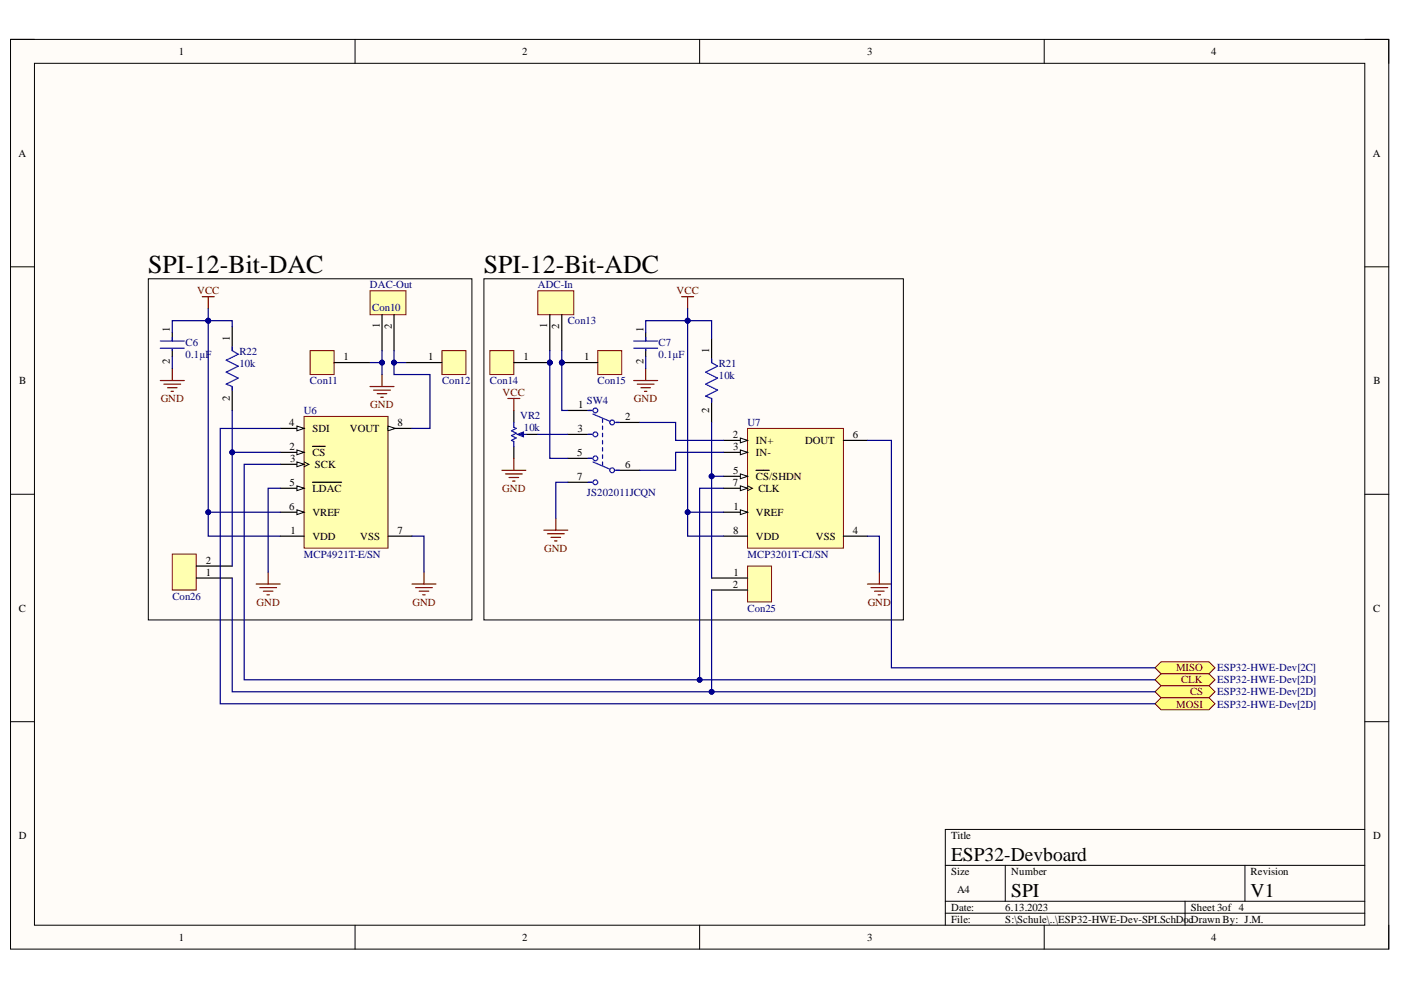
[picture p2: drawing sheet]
<svg xmlns="http://www.w3.org/2000/svg" width="297mm" height="210mm" viewBox="0 0 297 210" stroke-linecap="round" stroke-linejoin="round" font-family="sans-serif">
<path d="M2.2 8.4h292.2v192.8h-292.2z" fill-rule="evenodd" fill="#fffcf8"/>
<path d="M2.2 8.4h292.2v192.8h-292.2z" fill="none" stroke="#000" stroke-width=".21"/>
<path d="M7.3 13.4h282.1v182.8h-282.1z" fill-rule="evenodd" fill="#fffcf8"/>
<g fill="none" stroke="#000" stroke-width=".21">
<path d="M2.2 8.3h5.1M7.3 13.4h282.1v182.8h-282.1zM75.3 8.3v5.1M148.3 8.3v5.1M221.4 8.4v5M289.4 8.4h5v5M2.2 56.6h5.1M289.4 56.6h5M2.2 104.8h5.1M289.4 104.8h5M2.2 153h5.1M289.4 153h5"/>
<path d="M289.4 175.9h-89v20.3M75.3 196.2v5M148.3 196.2v5M200.4 183.5h89M200.4 191.1h89M200.4 193.6h89M213.1 183.5v7.6M221.4 196.2v5M251.2 191.1v5.1M264 183.5v7.6M294.4 196.2v5"/>
</g>
<path d="M64.5 88.3h17.8v27.9h-17.8z" fill-rule="evenodd" fill="#ffffb0"/>
<path d="M64.5 88.3h17.8v27.9h-17.8z" fill="none" stroke="#800000" stroke-width=".21"/>
<path d="M59.4 90.8h5.1" fill="none" stroke="#000" stroke-width=".25"/>
<path d="M63 90.3l1.5 .5-1.5 .5z" fill="#f8fcff"/>
<path d="M63 90.3l1.5 .5-1.5 .5z" fill="none" stroke="#000" stroke-width=".21"/>
<path d="M59.4 95.9h5.1M82.3 113.7h5.1" fill="none" stroke="#000" stroke-width=".25"/>
<path d="M63 95.4l1.5 .5-1.5 .5z" fill="#f8fcff"/>
<path d="M63 95.4l1.5 .5-1.5 .5z" fill="none" stroke="#000" stroke-width=".21"/>
<path d="M59.4 98.4h5.1M66.3 94.6h2.6" fill="none" stroke="#000" stroke-width=".25"/>
<path d="M63 97.9l1.5 .5-1.5 .6z" fill="#f8fcff"/>
<path d="M63 97.9l1.5 .5-1.5 .6zM64.5 97.9l1 .5-1 .6" fill="none" stroke="#000" stroke-width=".21"/>
<path d="M82.3 90.8h5.1M59.4 113.7h5.1" fill="none" stroke="#000" stroke-width=".25"/>
<path d="M82.3 90.3l1.5 .5-1.5 .5z" fill="#f8fcff"/>
<path d="M82.3 90.3l1.5 .5-1.5 .5z" fill="none" stroke="#000" stroke-width=".21"/>
<path d="M59.4 103.5h5.1" fill="none" stroke="#000" stroke-width=".25"/>
<path d="M63 103l1.5 .5-1.5 .5z" fill="#f8fcff"/>
<path d="M63 103l1.5 .5-1.5 .5z" fill="none" stroke="#000" stroke-width=".21"/>
<path d="M59.4 108.6h5.1M66.3 102.3h6.1" fill="none" stroke="#000" stroke-width=".25"/>
<path d="M63 108.1l1.5 .5-1.5 .5z" fill="#f8fcff"/>
<path d="M63 108.1l1.5 .5-1.5 .5z" fill="none" stroke="#000" stroke-width=".21"/>
<g fill="none" stroke="#800000" stroke-width=".25">
<path d="M36.5 78.1v2.6M42.9 62.9h2.5M44.2 62.9v2.6M34 80.7h5.1M34.7 81.4h3.6M35.5 82.2h2M36.3 83h.5M54.3 123.8h5.1M55.1 124.6h3.5M55.8 125.4h2.1M56.6 126.1h.5M56.9 121.3v2.5"/>
<path d="M87.4 123.8h5M88.1 124.6h3.6M88.9 125.4h2M89.6 126.1h.5M89.9 121.3v2.5"/>
</g>
<path d="M36.5 70.5v1.8M36.5 74.1v1.5" fill="none" stroke="#000" stroke-width=".25"/>
<path d="M34 72.3h5.1M34 73.8h5.1M36.5 71.5v.8M36.5 74.1v.2" fill="none" stroke="#00f" stroke-width=".25"/>
<path d="M158.5 90.8h20.3v25.4h-20.3z" fill-rule="evenodd" fill="#ffffb0"/>
<path d="M158.5 90.8h20.3v25.4h-20.3z" fill="none" stroke="#800000" stroke-width=".21"/>
<path d="M153.4 108.6h5.1" fill="none" stroke="#000" stroke-width=".25"/>
<path d="M157 108.1l1.5 .5-1.5 .5z" fill="#f8fcff"/>
<path d="M157 108.1l1.5 .5-1.5 .5z" fill="none" stroke="#000" stroke-width=".21"/>
<path d="M153.4 93.4h5.1" fill="none" stroke="#000" stroke-width=".25"/>
<path d="M157 92.9l1.5 .5-1.5 .5z" fill="#f8fcff"/>
<path d="M157 92.9l1.5 .5-1.5 .5z" fill="none" stroke="#000" stroke-width=".21"/>
<path d="M153.4 95.9h5.1" fill="none" stroke="#000" stroke-width=".25"/>
<path d="M157 95.4l1.5 .5-1.5 .5z" fill="#f8fcff"/>
<path d="M157 95.4l1.5 .5-1.5 .5z" fill="none" stroke="#000" stroke-width=".21"/>
<path d="M153.4 101h5.1M178.8 113.7h5.1" fill="none" stroke="#000" stroke-width=".25"/>
<path d="M157 100.5l1.5 .5-1.5 .5z" fill="#f8fcff"/>
<path d="M157 100.5l1.5 .5-1.5 .5z" fill="none" stroke="#000" stroke-width=".21"/>
<path d="M160.3 99.7h2.8M178.8 93.4h5.1M153.4 103.5h5.1" fill="none" stroke="#000" stroke-width=".25"/>
<path d="M157 103l1.5 .5-1.5 .5z" fill="#f8fcff"/>
<path d="M157 103l1.5 .5-1.5 .5zM158.5 103l1 .5-1 .5" fill="none" stroke="#000" stroke-width=".21"/>
<path d="M136.9 70.5v1.8M136.9 74.1v1.5M108.9 94.6v2.6M111.5 92.1h2.5M153.4 113.7h5.1" fill="none" stroke="#000" stroke-width=".25"/>
<path d="M136.9 78.1v2.6M144.5 62.9h2.6M145.8 62.9v2.6M134.4 80.7h5M135.1 81.4h3.6M135.9 82.2h2M136.6 83h.6M183.9 123.8h5.1M184.7 124.6h3.5M185.4 125.4h2.1M186.2 126.1h.5M186.4 121.3v2.5" fill="none" stroke="#800000" stroke-width=".25"/>
<path d="M134.4 72.3h5M134.4 73.8h5M136.9 71.5v.8M136.9 74.1v.2M110.2 92.1h1.3" fill="none" stroke="#00f" stroke-width=".25"/>
<path d="M109.7 92.1l1.3-.5v1z" fill="#00f"/>
<path d="M108.9 89.6v1l.6 .2-1.1 .5 1.1 .5-1.1 .6 1.1 .5-1.1 .5 .5 .2v1M109.7 92.1l1.3-.5v1z" fill="none" stroke="#00f" stroke-width=".25"/>
<path d="M108.9 87v2.6" fill="none" stroke="#000" stroke-width=".25"/>
<path d="M106.4 99.7h5.1M107.7 84.5h2.5M108.9 84.5v2.5M108.9 97.2v2.5M107.2 100.5h3.5M107.9 101.2h2.1M108.7 102h.5M115.3 112.4h5.1M116.1 113.2h3.5M116.8 113.9h2.1M117.6 114.7h.5M117.8 109.9v2.5" fill="none" stroke="#800000" stroke-width=".25"/>
<path d="M31.4 59.1h68.7v72.3h-68.7zM102.6 59.1h88.9v72.3h-88.9z" fill="none" stroke="#000" stroke-width=".21"/>
<path d="M244.9 141.6l1.3-1.3h10.1l1.3 1.3-1.3 1.3h-10.1z" fill-rule="evenodd" fill="#ffff80"/>
<path d="M244.9 141.6l1.3-1.3h10.1l1.3 1.3-1.3 1.3h-10.1z" fill="none" stroke="#800000" stroke-width=".21"/>
<path d="M244.9 144.1l1.3-1.2h10.1l1.3 1.2-1.3 1.3h-10.1z" fill-rule="evenodd" fill="#ffff80"/>
<path d="M244.9 144.1l1.3-1.2h10.1l1.3 1.2-1.3 1.3h-10.1z" fill="none" stroke="#800000" stroke-width=".21"/>
<path d="M244.9 146.7l1.3-1.3h10.1l1.3 1.3-1.3 1.2h-10.1z" fill-rule="evenodd" fill="#ffff80"/>
<path d="M244.9 146.7l1.3-1.3h10.1l1.3 1.3-1.3 1.2h-10.1z" fill="none" stroke="#800000" stroke-width=".21"/>
<path d="M246.2 147.9h10.1l1.3 1.3-1.3 1.3h-10.1l-1.3-1.3z" fill-rule="evenodd" fill="#ffff80"/>
<path d="M246.2 147.9h10.1l1.3 1.3-1.3 1.3h-10.1l-1.3-1.3z" fill="none" stroke="#800000" stroke-width=".21"/>
<path d="M78.5 61.6h7.6v5.1h-7.6z" fill-rule="evenodd" fill="#ffffb0"/>
<path d="M78.5 61.6h7.6v5.1h-7.6z" fill="none" stroke="#800000" stroke-width=".21"/>
<path d="M81 66.7v7.6M83.5 66.7v7.6" fill="none" stroke="#000" stroke-width=".25"/>
<path d="M93.7 74.3h5.1v5.1h-5.1z" fill-rule="evenodd" fill="#ffffb0"/>
<path d="M93.7 74.3h5.1v5.1h-5.1z" fill="none" stroke="#800000" stroke-width=".21"/>
<path d="M86.1 76.9h7.6" fill="none" stroke="#000" stroke-width=".25"/>
<path d="M65.8 74.3h5v5.1h-5z" fill-rule="evenodd" fill="#ffffb0"/>
<path d="M65.8 74.3h5v5.1h-5z" fill="none" stroke="#800000" stroke-width=".21"/>
<path d="M70.8 76.9h7.7M120.4 87h5.1M120.4 92.1h5.1M120.4 97.2h5.1M130.5 89.6h5.1M130.5 99.7h5.1M120.4 102.3h5.1" fill="none" stroke="#000" stroke-width=".25"/>
<path d="M81 79.4v2.6M78.5 82h5M79.2 82.7h3.6M80 83.5h2M80.7 84.2h.6" fill="none" stroke="#800000" stroke-width=".25"/>
<g fill="none" stroke="#00f" stroke-width=".25">
<path d="M124.7 87h.8M124.7 92.1h.8M124.7 97.2h.8M125.7 87.8l3.6 1.5M125.7 97.9l3.6 1.6M127.7 88.8v.8M127.7 90.3v.8M127.7 91.8v.8M127.7 93.4v.7M127.7 94.9v.8M127.7 96.4v.8M127.7 97.9v.8"/>
<path d="M130.5 89.6h.8M130.5 99.7h.8M124.7 102.3h.8"/>
<circle cx="126.2" cy="92.1" r=".51"/>
<circle cx="126.2" cy="97.2" r=".51"/>
<circle cx="126.2" cy="87" r=".51"/>
<circle cx="129.8" cy="99.7" r=".51"/>
<circle cx="129.8" cy="89.6" r=".51"/>
<circle cx="126.2" cy="102.3" r=".51"/>
</g>
<path d="M114 61.6h7.7v5.1h-7.7z" fill-rule="evenodd" fill="#ffffb0"/>
<path d="M114 61.6h7.7v5.1h-7.7z" fill="none" stroke="#800000" stroke-width=".21"/>
<path d="M116.6 66.7v7.6M119.1 66.7v7.6" fill="none" stroke="#000" stroke-width=".25"/>
<circle cx="119.1" cy="76.9" r=".51" fill="#000080"/>
<circle cx="119.1" cy="76.9" r=".51" fill="none" stroke="#000080" stroke-width=".21"/>
<path d="M126.7 74.3h5.1v5.1h-5.1z" fill-rule="evenodd" fill="#ffffb0"/>
<path d="M126.7 74.3h5.1v5.1h-5.1z" fill="none" stroke="#800000" stroke-width=".21"/>
<path d="M119.1 76.9h7.6" fill="none" stroke="#000" stroke-width=".25"/>
<circle cx="119.1" cy="76.9" r=".51" fill="#000080"/>
<circle cx="119.1" cy="76.9" r=".51" fill="none" stroke="#000080" stroke-width=".21"/>
<circle cx="116.6" cy="76.9" r=".51" fill="#000080"/>
<circle cx="116.6" cy="76.9" r=".51" fill="none" stroke="#000080" stroke-width=".21"/>
<path d="M103.9 74.3h5v5.1h-5z" fill-rule="evenodd" fill="#ffffb0"/>
<path d="M103.9 74.3h5v5.1h-5z" fill="none" stroke="#800000" stroke-width=".21"/>
<path d="M108.9 76.9h7.7" fill="none" stroke="#000" stroke-width=".25"/>
<circle cx="116.6" cy="76.9" r=".51" fill="#000080"/>
<circle cx="116.6" cy="76.9" r=".51" fill="none" stroke="#000080" stroke-width=".21"/>
<path d="M150.9 71.8v5.1M150.9 84.5v5.1" fill="none" stroke="#000" stroke-width=".25"/>
<path d="M150.9 76.1v.8l1.2 .7-2.5 1.3 2.5 1.3-2.5 1.2 2.5 1.3-2.5 1.3 1.3 .5v.7" fill="none" stroke="#00f" stroke-width=".25"/>
<path d="M158.5 120h5.1v7.6h-5.1z" fill-rule="evenodd" fill="#ffffb0"/>
<path d="M158.5 120h5.1v7.6h-5.1z" fill="none" stroke="#800000" stroke-width=".21"/>
<path d="M49.2 69.3v5M49.2 82v5M150.9 122.6h7.6M150.9 125.1h7.6" fill="none" stroke="#000" stroke-width=".25"/>
<path d="M49.2 73.6v.7l1.3 .8-2.5 1.3 2.5 1.2-2.5 1.3 2.5 1.3-2.5 1.2 1.2 .6v.7" fill="none" stroke="#00f" stroke-width=".25"/>
<path d="M36.5 117.5h5.1v7.6h-5.1z" fill-rule="evenodd" fill="#ffffb0"/>
<path d="M36.5 117.5h5.1v7.6h-5.1z" fill="none" stroke="#800000" stroke-width=".21"/>
<path d="M41.6 122.6h7.6M41.6 120h7.6" fill="none" stroke="#000" stroke-width=".25"/>
<path d="M44.2 108.6h15.2" fill="none" stroke="#000080" stroke-width=".25"/>
<circle cx="44.2" cy="108.6" r=".51" fill="#000080"/>
<circle cx="44.2" cy="108.6" r=".51" fill="none" stroke="#000080" stroke-width=".21"/>
<path d="M36.5 75.6v2.5M44.2 68h-7.7v2.5M59.4 103.5h-2.5v17.8M87.4 113.7h2.5v7.6" fill="none" stroke="#000080" stroke-width=".25"/>
<circle cx="44.2" cy="68" r=".51" fill="#000080"/>
<circle cx="44.2" cy="68" r=".51" fill="none" stroke="#000080" stroke-width=".21"/>
<path d="M44.2 65.5v48.2h15.2" fill="none" stroke="#000080" stroke-width=".25"/>
<circle cx="44.2" cy="108.6" r=".51" fill="#000080"/>
<circle cx="44.2" cy="108.6" r=".51" fill="none" stroke="#000080" stroke-width=".21"/>
<circle cx="44.2" cy="68" r=".51" fill="#000080"/>
<circle cx="44.2" cy="68" r=".51" fill="none" stroke="#000080" stroke-width=".21"/>
<path d="M136.9 75.6v2.5M145.8 108.6h7.6M183.9 113.7h2.5v7.6" fill="none" stroke="#000080" stroke-width=".25"/>
<circle cx="145.8" cy="108.6" r=".51" fill="#000080"/>
<circle cx="145.8" cy="108.6" r=".51" fill="none" stroke="#000080" stroke-width=".21"/>
<path d="M59.4 98.4h-7.6v45.7h96.5v-40.6h5.1" fill="none" stroke="#000080" stroke-width=".25"/>
<circle cx="148.3" cy="144.1" r=".51" fill="#000080"/>
<circle cx="148.3" cy="144.1" r=".51" fill="none" stroke="#000080" stroke-width=".21"/>
<path d="M183.9 93.4h5.1v48.2h55.9M148.3 144.1h96.6" fill="none" stroke="#000080" stroke-width=".25"/>
<circle cx="148.3" cy="144.1" r=".51" fill="#000080"/>
<circle cx="148.3" cy="144.1" r=".51" fill="none" stroke="#000080" stroke-width=".21"/>
<path d="M78.5 76.9h2.5v2.5M59.4 90.8h-12.7v58.4h198.2" fill="none" stroke="#000080" stroke-width=".25"/>
<circle cx="81" cy="76.9" r=".51" fill="#000080"/>
<circle cx="81" cy="76.9" r=".51" fill="none" stroke="#000080" stroke-width=".21"/>
<path d="M81 74.3v2.6" fill="none" stroke="#000080" stroke-width=".25"/>
<circle cx="81" cy="76.9" r=".51" fill="#000080"/>
<circle cx="81" cy="76.9" r=".51" fill="none" stroke="#000080" stroke-width=".21"/>
<path d="M83.5 74.3v2.6h2.6" fill="none" stroke="#000080" stroke-width=".25"/>
<circle cx="83.5" cy="76.9" r=".51" fill="#000080"/>
<circle cx="83.5" cy="76.9" r=".51" fill="none" stroke="#000080" stroke-width=".21"/>
<path d="M83.5 76.9v2.5h7.7v11.4h-3.8" fill="none" stroke="#000080" stroke-width=".25"/>
<circle cx="83.5" cy="76.9" r=".51" fill="#000080"/>
<circle cx="83.5" cy="76.9" r=".51" fill="none" stroke="#000080" stroke-width=".21"/>
<path d="M119.1 74.3v12.7h1.3M114 92.1h6.4M135.6 89.6h7.6v3.8h10.2M153.4 95.9h-10.2v3.8h-7.6M120.4 102.3h-2.6v7.6" fill="none" stroke="#000080" stroke-width=".25"/>
<circle cx="119.1" cy="76.9" r=".51" fill="#000080"/>
<circle cx="119.1" cy="76.9" r=".51" fill="none" stroke="#000080" stroke-width=".21"/>
<path d="M116.6 74.3v22.9h3.8" fill="none" stroke="#000080" stroke-width=".25"/>
<circle cx="116.6" cy="76.9" r=".51" fill="#000080"/>
<circle cx="116.6" cy="76.9" r=".51" fill="none" stroke="#000080" stroke-width=".21"/>
<path d="M145.8 65.5v2.5" fill="none" stroke="#000080" stroke-width=".25"/>
<circle cx="145.8" cy="68" r=".51" fill="#000080"/>
<circle cx="145.8" cy="68" r=".51" fill="none" stroke="#000080" stroke-width=".21"/>
<path d="M145.8 68h5.1v3.8" fill="none" stroke="#000080" stroke-width=".25"/>
<circle cx="145.8" cy="68" r=".51" fill="#000080"/>
<circle cx="145.8" cy="68" r=".51" fill="none" stroke="#000080" stroke-width=".21"/>
<path d="M150.9 125.1v21.6" fill="none" stroke="#000080" stroke-width=".25"/>
<circle cx="150.9" cy="146.7" r=".51" fill="#000080"/>
<circle cx="150.9" cy="146.7" r=".51" fill="none" stroke="#000080" stroke-width=".21"/>
<path d="M150.9 89.6v33" fill="none" stroke="#000080" stroke-width=".25"/>
<circle cx="150.9" cy="101" r=".51" fill="#000080"/>
<circle cx="150.9" cy="101" r=".51" fill="none" stroke="#000080" stroke-width=".21"/>
<path d="M150.9 101h2.5" fill="none" stroke="#000080" stroke-width=".25"/>
<circle cx="150.9" cy="101" r=".51" fill="#000080"/>
<circle cx="150.9" cy="101" r=".51" fill="none" stroke="#000080" stroke-width=".21"/>
<path d="M44.2 68h5v1.3" fill="none" stroke="#000080" stroke-width=".25"/>
<circle cx="44.2" cy="68" r=".51" fill="#000080"/>
<circle cx="44.2" cy="68" r=".51" fill="none" stroke="#000080" stroke-width=".21"/>
<path d="M49.2 87v8.9h10.2" fill="none" stroke="#000080" stroke-width=".25"/>
<circle cx="49.2" cy="95.9" r=".51" fill="#000080"/>
<circle cx="49.2" cy="95.9" r=".51" fill="none" stroke="#000080" stroke-width=".21"/>
<path d="M49.2 95.9v24.1" fill="none" stroke="#000080" stroke-width=".25"/>
<circle cx="49.2" cy="95.9" r=".51" fill="#000080"/>
<circle cx="49.2" cy="95.9" r=".51" fill="none" stroke="#000080" stroke-width=".21"/>
<path d="M136.9 70.5v-2.5h8.9v45.7h7.6" fill="none" stroke="#000080" stroke-width=".25"/>
<circle cx="145.8" cy="108.6" r=".51" fill="#000080"/>
<circle cx="145.8" cy="108.6" r=".51" fill="none" stroke="#000080" stroke-width=".21"/>
<circle cx="145.8" cy="68" r=".51" fill="#000080"/>
<circle cx="145.8" cy="68" r=".51" fill="none" stroke="#000080" stroke-width=".21"/>
<path d="M49.2 122.6v24.1h195.7" fill="none" stroke="#000080" stroke-width=".25"/>
<circle cx="150.9" cy="146.7" r=".51" fill="#000080"/>
<circle cx="150.9" cy="146.7" r=".51" fill="none" stroke="#000080" stroke-width=".21"/>
<g font-size="5.5">
<text x="31.4" y="58">SPI-12-Bit-DAC</text>
<text x="102.6" y="58">SPI-12-Bit-ADC</text>
</g>
<g font-size="4.1">
<text x="201.6" y="182.6">ESP32-Devboard</text>
<text x="214.4" y="190.3">SPI</text>
<text x="265.2" y="190.3">V1</text>
</g>
<g font-size="2.3">
<text x="37.9" y="11.7">1</text>
<text x="110.7" y="11.7">2</text>
<text x="183.9" y="11.7">3</text>
<text x="256.8" y="11.7">4</text>
<text x="3.9" y="33.3">A</text>
<text x="291" y="33.3">A</text>
<text x="36" y="70.3" transform="rotate(-90 36 70.3)">1</text>
<text x="80.5" y="69.6" transform="rotate(-90 80.5 69.6)">1</text>
<text x="83.1" y="69.8" transform="rotate(-90 83.1 69.8)">2</text>
<text x="116" y="69.6" transform="rotate(-90 116 69.6)">1</text>
<text x="118.6" y="69.8" transform="rotate(-90 118.6 69.8)">2</text>
<text x="136.4" y="70.3" transform="rotate(-90 136.4 70.3)">1</text>
<text x="36" y="77.1" transform="rotate(-90 36 77.1)">2</text>
<text x="48.7" y="72.3" transform="rotate(-90 48.7 72.3)">1</text>
<text x="72.8" y="76.4">1</text>
<text x="90.8" y="76.4">1</text>
<text x="111" y="76.4">1</text>
<text x="123.8" y="76.4">1</text>
<text x="136.4" y="77.1" transform="rotate(-90 136.4 77.1)">2</text>
<text x="150.4" y="74.9" transform="rotate(-90 150.4 74.9)">1</text>
<text x="4.1" y="81.4">B</text>
<text x="291.2" y="81.4">B</text>
<text x="48.7" y="85" transform="rotate(-90 48.7 85)">2</text>
<text x="122.6" y="86.5">1</text>
<text x="132.5" y="89.1">2</text>
<text x="150.4" y="87.6" transform="rotate(-90 150.4 87.6)">2</text>
<text x="61.3" y="90.4">4</text>
<text x="61.4" y="95.5">2</text>
<text x="66.2" y="91.7">SDI</text>
<text x="74.2" y="91.7">VOUT</text>
<text x="84.2" y="90.4">8</text>
<text x="122.5" y="91.7">3</text>
<text x="155.4" y="92.9">2</text>
<text x="155.5" y="95.5">3</text>
<text x="160.3" y="94.2">IN+</text>
<text x="170.7" y="94.2">DOUT</text>
<text x="180.8" y="92.9">6</text>
<text x="61.5" y="98">3</text>
<text x="66.2" y="96.7">CS</text>
<text x="66.7" y="99.3">SCK</text>
<text x="122.4" y="96.7">5</text>
<text x="122.4" y="101.8">7</text>
<text x="132.5" y="99.3">6</text>
<text x="155.5" y="100.5">5</text>
<text x="160.3" y="96.7">IN-</text>
<text x="160.3" y="101.8">CS/SHDN</text>
<text x="61.4" y="103.1">5</text>
<text x="66.2" y="104.3">LDAC</text>
<text x="155.4" y="103.1">7</text>
<text x="160.8" y="104.3">CLK</text>
<text x="61.3" y="108.1">6</text>
<text x="61.6" y="113.2">1</text>
<text x="66.2" y="109.4">VREF</text>
<text x="84.2" y="113.2">7</text>
<text x="155.5" y="113.2">8</text>
<text x="155.5" y="108.1">1</text>
<text x="160.3" y="109.4">VREF</text>
<text x="180.8" y="113.2">4</text>
<text x="43.6" y="119.5">2</text>
<text x="66.2" y="114.5">VDD</text>
<text x="76.4" y="114.5">VSS</text>
<text x="160.3" y="114.5">VDD</text>
<text x="173" y="114.5">VSS</text>
<text x="43.6" y="122.1">1</text>
<text x="155.4" y="124.6">2</text>
<text x="155.5" y="122.1">1</text>
<text x="4" y="129.7">C</text>
<text x="291.1" y="129.7">C</text>
<text x="4" y="177.9">D</text>
<text x="201.6" y="177.9">Title</text>
<text x="291.1" y="177.9">D</text>
<text x="201.6" y="185.5">Size</text>
<text x="214.4" y="185.5">Number</text>
<text x="265.2" y="185.5">Revision</text>
<text x="202.9" y="189.3">A4</text>
<text x="201.6" y="193.1">Date:</text>
<text x="201.6" y="195.7">File:</text>
<text x="213.1" y="193.1">6.13.2023</text>
<text x="213.1" y="195.7">S:\Schule\..\ESP32-HWE-Dev-SPI.SchDocDrawn By: J.M.</text>
<text x="252.5" y="193.1">Sheet 3of 4</text>
<text x="37.9" y="199.5">1</text>
<text x="110.7" y="199.5">2</text>
<text x="183.9" y="199.5">3</text>
<text x="256.8" y="199.5">4</text>
</g>
<g font-size="2.3" fill="#800000">
<text x="41.8" y="62.4">VCC</text>
<text x="143.4" y="62.4">VCC</text>
<text x="106.6" y="84">VCC</text>
<text x="34.1" y="85.2">GND</text>
<text x="78.5" y="86.5">GND</text>
<text x="134.4" y="85.2">GND</text>
<text x="106.5" y="104.3">GND</text>
<text x="115.4" y="117">GND</text>
<text x="54.4" y="128.4">GND</text>
<text x="87.5" y="128.4">GND</text>
<text x="184" y="128.4">GND</text>
<text x="249.3" y="142.4">MISO</text>
<text x="250.4" y="144.9">CLK</text>
<text x="252.3" y="147.4">CS</text>
<text x="249.3" y="150">MOSI</text>
</g>
<g font-size="2.3" fill="#000080">
<text x="78.4" y="61.2">DAC-Out</text>
<text x="78.9" y="66">Con10</text>
<text x="114" y="61.2">ADC-In</text>
<text x="120.4" y="68.8">Con13</text>
<text x="39.3" y="73.3">C6</text>
<text x="39.3" y="75.9">0.1µF</text>
<text x="50.7" y="75.4">R22</text>
<text x="50.7" y="77.9">10k</text>
<text x="139.6" y="73.3">C7</text>
<text x="139.6" y="75.9">0.1µF</text>
<text x="152.4" y="77.9">R21</text>
<text x="65.7" y="81.4">Con11</text>
<text x="93.7" y="81.4">Con12</text>
<text x="103.9" y="81.4">Con14</text>
<text x="126.7" y="81.4">Con15</text>
<text x="152.4" y="80.4">10k</text>
<text x="64.5" y="87.8">U6</text>
<text x="110.3" y="88.9">VR2</text>
<text x="124.4" y="85.8">SW4</text>
<text x="111.1" y="91.4">10k</text>
<text x="158.5" y="90.4">U7</text>
<text x="124.4" y="105.1">JS202011JCQN</text>
<text x="64.5" y="118.3">MCP4921T-E/SN</text>
<text x="158.5" y="118.3">MCP3201T-CI/SN</text>
<text x="36.5" y="127.1">Con26</text>
<text x="158.5" y="129.7">Con25</text>
<text x="258.1" y="142.4">ESP32-HWE-Dev[2C]</text>
<text x="258.1" y="144.9">ESP32-HWE-Dev[2D]</text>
<text x="258.1" y="147.4">ESP32-HWE-Dev[2D]</text>
<text x="258.1" y="150">ESP32-HWE-Dev[2D]</text>
</g>
</svg>
